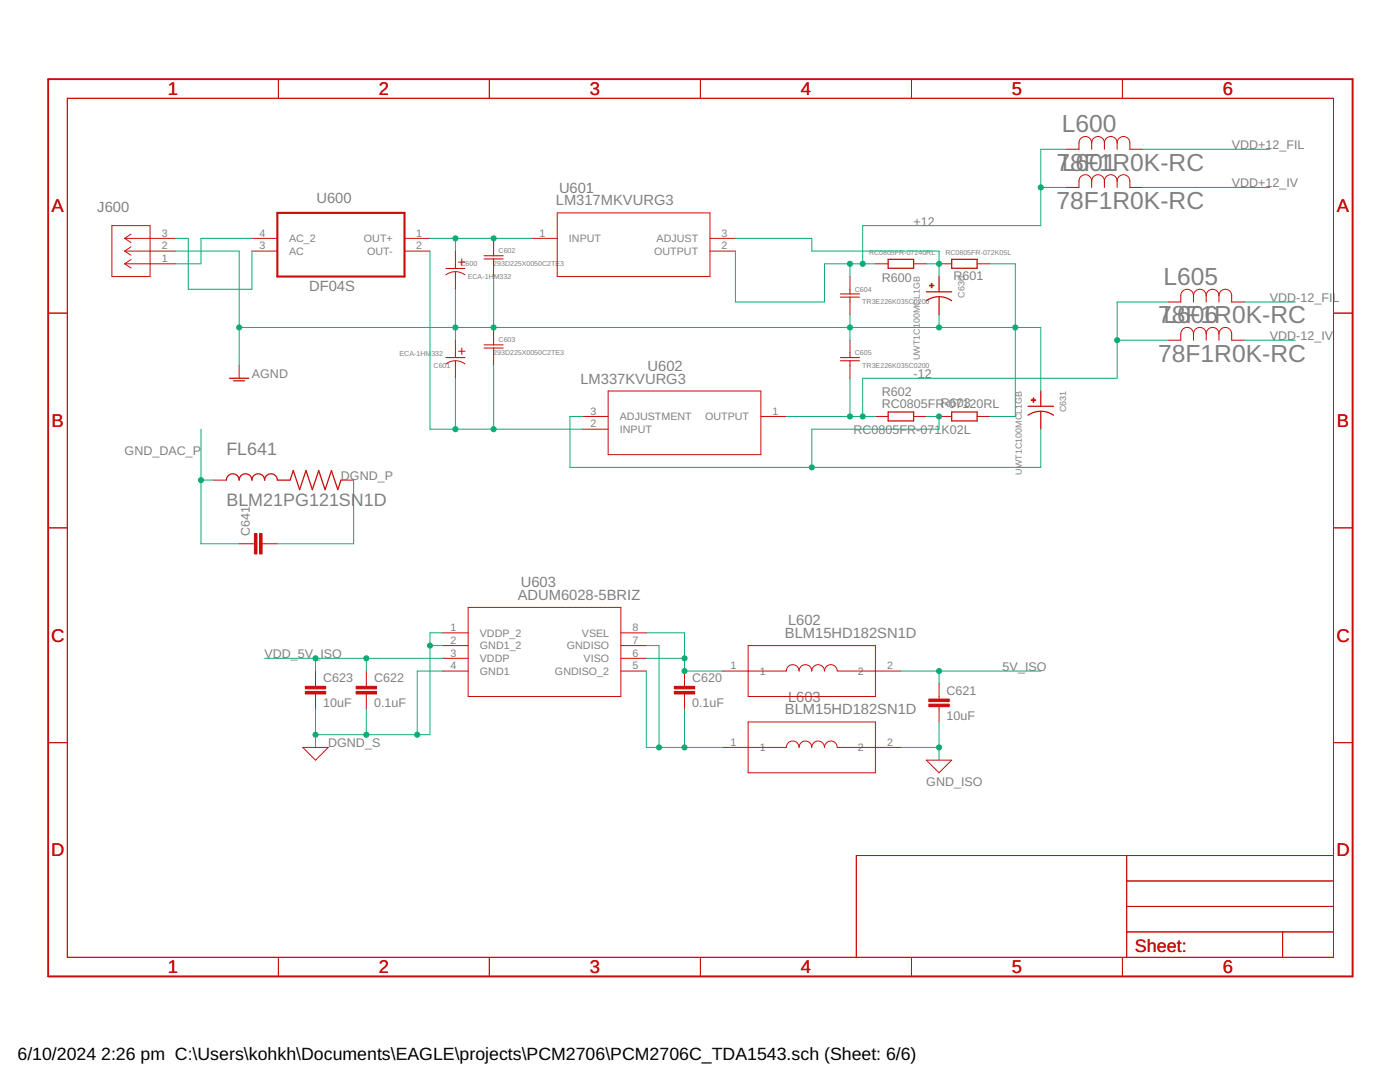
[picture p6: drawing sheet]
<svg xmlns="http://www.w3.org/2000/svg" width="279mm" height="216mm" viewBox="0 0 279 216" stroke-linecap="round" stroke-linejoin="round" font-family="sans-serif">
<g fill="none" stroke="#c90d0c" stroke-width=".2">
<path d="M13.4 19.6h252.7v171.4h-252.7zM55.6 15.8v3.8M97.7 15.8v3.8M139.8 15.8v3.8M181.9 15.8v3.8M224 15.8v3.8M212.8 29.8h2.5M212.8 37.4h2.5M215.3 28.5a1.27 1.27 0 0 1 1.3-1.3 1.27 1.27 0 0 1 1.3 1.3 1.27 1.27 0 0 1 1.2-1.3 1.27 1.27 0 0 1 1.3 1.3 1.27 1.27 0 0 1 1.3-1.3 1.27 1.27 0 0 1 1.2 1.3 1.27 1.27 0 0 1 1.3-1.3 1.27 1.27 0 0 1 1.3 1.3M215.3 36.1a1.27 1.27 0 0 1 1.3-1.2 1.27 1.27 0 0 1 1.3 1.2 1.27 1.27 0 0 1 1.2-1.2 1.27 1.27 0 0 1 1.3 1.2 1.27 1.27 0 0 1 1.3-1.2 1.27 1.27 0 0 1 1.2 1.2 1.27 1.27 0 0 1 1.3-1.2 1.27 1.27 0 0 1 1.3 1.2M225.5 29.8h2.5M225.5 37.4h2.5"/>
<path d="M22.3 45h7.7v10.2h-7.7zM24.9 52.6h10.1M24.9 50.1h10.1M24.9 47.6h10.1M24.9 52.6l1.2 .9M24.9 50.1l1.2 .8M24.9 47.6l1.2 .8M26.1 51.8l-1.2 .8M26.1 49.3l-1.2 .8M26.1 46.7l-1.2 .9M50.3 50.1h5.1M50.3 47.6h5.1"/>
<path d="M80.7 50.1h5.1M80.7 47.6h5.1M89 54.8a3.1 3.1 0 0 1 3.8 0M90.9 50.1v2.5M90.9 55.2v2.5M98.5 47.6v2.5M98.5 52.6v2.6M106.1 47.6h5.1M111.2 42.5h30.5v12.7h-30.5zM141.7 50.1h5.1M141.7 47.6h5.1M169.6 55.2v2.5"/>
<path d="M174.7 52.6h2.5M182.3 52.6h2.6M187.4 52.6h2.5M195 52.6h2.5M235.6 59a1.27 1.27 0 0 1 1.3-1.3 1.27 1.27 0 0 1 1.3 1.3 1.27 1.27 0 0 1 1.3-1.3 1.27 1.27 0 0 1 1.2 1.3 1.27 1.27 0 0 1 1.3-1.3 1.27 1.27 0 0 1 1.3 1.3 1.27 1.27 0 0 1 1.2-1.3 1.27 1.27 0 0 1 1.3 1.3M9.6 62.5h3.8M47.7 72.9v2.6M89 72.6a3.1 3.1 0 0 1 3.8 0M90.9 67.9v2.5M90.9 72.9v2.6M98.5 65.3v2.6M98.5 70.4v2.5"/>
<path d="M121.4 78h30.4v12.7h-30.4zM169.6 60.3v2.5M169.6 67.9v2.5M169.6 72.9v2.6M233.1 60.3h2.5M233.1 67.9h2.5M235.6 66.6a1.27 1.27 0 0 1 1.3-1.3 1.27 1.27 0 0 1 1.3 1.3 1.27 1.27 0 0 1 1.3-1.3 1.27 1.27 0 0 1 1.2 1.3 1.27 1.27 0 0 1 1.3-1.3 1.27 1.27 0 0 1 1.3 1.3 1.27 1.27 0 0 1 1.2-1.3 1.27 1.27 0 0 1 1.3 1.3M245.8 60.3h2.5M245.8 67.9h2.5M266.1 62.5h3.8M42.7 95.8h2.5M68.1 95.8h2.5"/>
<path d="M116.3 83.1h5.1M116.3 85.6h5.1M151.8 83.1h5.1M174.7 83.1h2.5M182.3 83.1h2.6M187.4 83.1h2.5M195 83.1h2.5M9.6 105.3h3.8M47.7 108.5h3.1M52.3 108.5h3.1M266.1 105.3h3.8M63 133.9v3"/>
<path d="M63 138.5v3M73.1 133.9v3M73.1 138.5v3M88.3 126.3h5.1M88.3 128.8h5.1M88.3 131.4h5.1M88.3 133.9h5.1M93.4 121.2h30.5v17.8h-30.5zM123.9 126.3h5.1M123.9 128.8h5.1M123.9 131.4h5.1M123.9 133.9h5.1"/>
<path d="M136.6 133.9v3M136.6 138.5v3M144.2 133.9h12.7a1.27 1.27 0 0 1 1.3-1.3 1.27 1.27 0 0 1 1.3 1.3 1.27 1.27 0 0 1 1.2-1.3 1.27 1.27 0 0 1 1.3 1.3 1.27 1.27 0 0 1 1.3-1.3 1.27 1.27 0 0 1 1.2 1.3 1.27 1.27 0 0 1 1.3-1.3 1.27 1.27 0 0 1 1.3 1.3h12.7M149.3 128.8h25.4v10.2h-25.4zM187.4 136.4v3.1M9.6 148.2h3.8M60.4 149.1h5.1l-2.5 2.6zM144.2 149.1h12.7a1.27 1.27 0 0 1 1.3-1.2 1.27 1.27 0 0 1 1.3 1.2 1.27 1.27 0 0 1 1.2-1.2 1.27 1.27 0 0 1 1.3 1.2 1.27 1.27 0 0 1 1.3-1.2 1.27 1.27 0 0 1 1.2 1.2 1.27 1.27 0 0 1 1.3-1.2 1.27 1.27 0 0 1 1.3 1.2h12.7M149.3 144.1h25.4v10.1h-25.4zM184.9 151.7h5l-2.5 2.5zM187.4 141v3.1M266.1 148.2h3.8"/>
<path d="M224.9 170.7v20.3M224.9 175.8h41.2M266.1 170.7h-95.2v20.3M55.6 191v3.8M97.7 191v3.8M139.8 191v3.8M181.9 191v3.8M224 191v3.8M224.9 185.9h41.2M224.9 180.9h41.2M256 185.9v5.1"/>
</g>
<path d="M9.6 15.8h260.3v179h-260.3z" fill="none" stroke="#c90d0c" stroke-width=".32"/>
<path d="M55.4 42.5h25.3v12.7h-25.3z" fill="none" stroke="#c90d0c" stroke-width=".42"/>
<g fill="none" stroke="#c90d0c" stroke-width=".25">
<path d="M177.2 51.8h5.1v1.7h-5.1zM184.9 58.2h5M187.4 55.2v3M187.4 59.2v3.6M189.9 51.8h5.1v1.7h-5.1zM45.8 75.5h3.8M46.6 76h2.2M184.9 60a4.3 4.3 0 0 1 5 0M207.7 78v3.1M45.2 95.8a1.27 1.27 0 0 1 1.3-1.3 1.27 1.27 0 0 1 1.2 1.3 1.27 1.27 0 0 1 1.3-1.3 1.27 1.27 0 0 1 1.3 1.3 1.27 1.27 0 0 1 1.2-1.3 1.27 1.27 0 0 1 1.3 1.3 1.27 1.27 0 0 1 1.3-1.3 1.27 1.27 0 0 1 1.3 1.3h2.5l.6-1.9 1.3 3.8 1.3-3.8 1.2 3.8 1.3-3.8 1.3 3.8 1.2-3.8 1.3 3.8 .7-1.9M177.2 82.2h5.1v1.8h-5.1zM189.9 82.2h5.1v1.8h-5.1z"/>
<path d="M205.2 82.8a4.5 4.5 0 0 1 5 0M205.2 81.1h5M207.7 82.1v3.5"/>
</g>
<g fill="none" stroke="#c90d0c" stroke-width=".21">
<path d="M215.3 28.5v1.3M215.3 36.1v1.3M217.9 28.5v1.3M217.9 36.1v1.3M220.4 28.5v1.3M220.4 36.1v1.3M222.9 28.5v1.3M222.9 36.1v1.3M225.5 28.5v1.3M225.5 36.1v1.3M89 53.6h3.8M90.9 52.6v1"/>
<path d="M90.9 54.2v1M91.5 52.3h1.3M92.2 51.7v1.2M96.6 51h3.8M96.6 51.7h3.8M98.5 50.1v.9M98.5 51.7v.9M167.7 58.7h3.8M167.7 59.3h3.8M169.6 57.7v1M169.6 59.3v1M235.6 59v1.3"/>
<path d="M238.2 59v1.3M240.7 59v1.3M243.3 59v1.3M245.8 59v1.3M89 71.4h3.8M90.9 70.4v1M90.9 72v.9M91.5 70.1h1.3M92.2 69.4v1.3M96.6 68.8h3.8M96.6 69.4h3.8M98.5 67.9v.9"/>
<path d="M98.5 69.4v1M167.7 71.4h3.8M167.7 72h3.8M169.6 70.4v1M169.6 72v.9M235.6 66.6v1.3M238.2 66.6v1.3M240.7 66.6v1.3M243.3 66.6v1.3M245.8 66.6v1.3"/>
</g>
<g fill="#c90d0c" stroke="#c90d0c" stroke-width=".2">
<path d="M134.6 138h4v.5h-4z"/>
<path d="M134.6 136.9h4v.6h-4z"/>
<path d="M185.4 140.5h4v.5h-4z"/>
<path d="M185.4 139.5h4v.5h-4z"/>
<path d="M71.1 138h4v.5h-4z"/>
<path d="M71.1 136.9h4v.6h-4z"/>
<path d="M60.9 138h4.1v.5h-4.1z"/>
<path d="M60.9 136.9h4.1v.6h-4.1z"/>
<path d="M185.9 56.5h.1v.9h-.1z"/>
<path d="M185.5 56.9h.9v.1h-.9z"/>
<path d="M206.2 79.4h.1v.9h-.1z"/>
<path d="M205.8 79.8h.9v.1h-.9z"/>
<path d="M51.8 106.5h.5v4h-.5z"/>
<path d="M50.8 106.5h.5v4h-.5z"/>
</g>
<g fill="none" stroke="#0dab76" stroke-width=".2">
<path d="M207.7 37.4h5.1M212.8 29.8h-5.1v15.2h-35.5v7.6M228 37.4h25.4M228 29.8h25.4M35 50.1h12.7v22.8M35 47.6h2.6v10.1h12.7v-7.6M50.3 47.6h-10.2v5h-5.1M85.8 47.6h20.3M85.8 50.1v35.5h30.5M90.9 47.6v2.5M90.9 57.7v10.2M98.5 55.2v10.1"/>
<path d="M146.8 47.6h15.2v2.5h25.4v5.1M146.8 50.1v10.2h17.7v-7.7h10.2M169.6 52.6v2.6M184.9 52.6h2.5M197.5 52.6h5.1v30.5h-5.1M47.7 65.3h160v12.7M90.9 75.5v10.1M98.5 72.9v12.7M169.6 62.8v5.1M169.6 75.5v7.6M187.4 62.8v2.5M222.9 67.9h10.2"/>
<path d="M233.1 60.3h-10.2v15.2h-50.7v7.6M248.3 60.3h10.2M248.3 67.9h10.2M40.1 85.6v22.9h7.6M40.1 95.8h2.6M70.6 95.8v12.7h-15.2M116.3 83.1h-2.6v10.2h94v-7.7M156.9 83.1h17.8M184.9 83.1h2.5v2.5h-25.4v7.7M52.8 131.4h35.5M63 131.4v2.5M73.1 131.4v2.5"/>
<path d="M85.8 128.8h2.5M88.3 126.3h-2.5v20.3h-22.8M88.3 133.9h-5v12.7M129 126.3h7.6v7.6h7.6M129 131.4h7.6M129 133.9v15.2h15.2M129 128.8h2.5v20.3M179.8 133.9h27.9M187.4 133.9v2.5M63 141.5v7.6M73.1 141.5v5.1M136.6 141.5v7.6"/>
<path d="M179.8 149.1h7.6M187.4 144.1v7.6"/>
</g>
<g fill="#0dab76" stroke="#0dab76" stroke-width=".2">
<circle cx="47.7" cy="65.3" r=".51"/>
<circle cx="90.9" cy="65.3" r=".51"/>
<circle cx="98.5" cy="65.3" r=".51"/>
<circle cx="202.6" cy="65.3" r=".51"/>
<circle cx="169.6" cy="65.3" r=".51"/>
<circle cx="187.4" cy="65.3" r=".51"/>
<circle cx="90.9" cy="47.6" r=".51"/>
<circle cx="98.5" cy="47.6" r=".51"/>
<circle cx="187.4" cy="52.6" r=".51"/>
<circle cx="90.9" cy="85.6" r=".51"/>
<circle cx="98.5" cy="85.6" r=".51"/>
<circle cx="187.4" cy="83.1" r=".51"/>
<circle cx="162" cy="93.3" r=".51"/>
<circle cx="172.2" cy="52.6" r=".51"/>
<circle cx="207.7" cy="37.4" r=".51"/>
<circle cx="169.6" cy="52.6" r=".51"/>
<circle cx="172.2" cy="83.1" r=".51"/>
<circle cx="169.6" cy="83.1" r=".51"/>
<circle cx="222.9" cy="67.9" r=".51"/>
<circle cx="136.6" cy="133.9" r=".51"/>
<circle cx="136.6" cy="131.4" r=".51"/>
<circle cx="136.6" cy="149.1" r=".51"/>
<circle cx="131.5" cy="149.1" r=".51"/>
<circle cx="187.4" cy="149.1" r=".51"/>
<circle cx="187.4" cy="133.9" r=".51"/>
<circle cx="73.1" cy="131.4" r=".51"/>
<circle cx="63" cy="131.4" r=".51"/>
<circle cx="73.1" cy="146.6" r=".51"/>
<circle cx="83.3" cy="146.6" r=".51"/>
<circle cx="63" cy="146.6" r=".51"/>
<circle cx="85.8" cy="128.8" r=".51"/>
<circle cx="40.1" cy="95.8" r=".51"/>
</g>
<g font-size="4.9" fill="#808080">
<text x="211.9" y="26.4">L600</text>
<text x="210.8" y="34">7L86F011R0K-RC</text>
<text x="210.8" y="41.7">78F1R0K-RC</text>
<text x="232.2" y="56.9">L605</text>
<text x="231.1" y="64.5">7L86F016R0K-RC</text>
<text x="231.1" y="72.1">78F1R0K-RC</text>
</g>
<g font-size="3.7" fill="#c90d0c">
<text x="33.5" y="19">1</text>
<text x="75.6" y="19">2</text>
<text x="117.7" y="19">3</text>
<text x="159.8" y="19">4</text>
<text x="201.9" y="19">5</text>
<text x="244.1" y="19">6</text>
<text x="10.3" y="42.3">A</text>
<text x="266.8" y="42.3">A</text>
<text x="10.3" y="85.2">B</text>
<text x="266.8" y="85.2">B</text>
<text x="10.2" y="128">C</text>
<text x="266.7" y="128">C</text>
<text x="10.2" y="170.9">D</text>
<text x="266.7" y="170.9">D</text>
<text x="33.5" y="194.2">1</text>
<text x="75.6" y="194.2">2</text>
<text x="117.7" y="194.2">3</text>
<text x="159.8" y="194.2">4</text>
<text x="201.9" y="194.2">5</text>
<text x="244.1" y="194.2">6</text>
</g>
<g font-size="3.6" fill="#808080">
<text x="45.2" y="90.7">FL641</text>
<text x="45.2" y="100.9">BLM21PG121SN1D</text>
</g>
<text font-size="3.6" fill="#c90d0c" x="226.5" y="189.9">Sheet:</text>
<g font-size="3.5">
<text x="3.5" y="211.4">6/10/2024</text>
<text x="20.2" y="211.4">2:26 pm C:\Users\kohkh\Documents\EAGLE\projects\PCM2706\PCM2706C_TDA1543.sch (Sheet: 6/6)</text>
</g>
<g font-size="2.9" fill="#808080">
<text x="63.2" y="40.5">U600</text>
<text x="110.9" y="41">LM317MKVURG3</text>
<text x="111.6" y="38.4">U601</text>
<text x="19.4" y="42.2">J600</text>
<text x="61.7" y="58.1">DF04S</text>
<text x="115.8" y="76.5">LM337KVURG3</text>
<text x="129.2" y="74">U602</text>
<text x="103.3" y="119.7">ADUM6028-5BRIZ</text>
<text x="103.9" y="117.2">U603</text>
<text x="157.3" y="124.8">L602</text>
<text x="156.6" y="127.3">BLM15HD182SN1D</text>
<text x="156.6" y="142.6">BLM15HD182SN1D</text>
<text x="157.3" y="140">L603</text>
</g>
<g font-size="2.5" fill="#808080">
<text x="245.8" y="29.8">VDD+12_FIL</text>
<text x="245.8" y="37.4">VDD+12_IV</text>
<text x="182.3" y="45">+12</text>
<text x="176" y="56.2">R600</text>
<text x="190.3" y="55.9">R601</text>
<text x="253.4" y="60.3">VDD-12_FIL</text>
<text x="253.4" y="67.9">VDD-12_IV</text>
<text x="50.3" y="75.5">AGND</text>
<text x="182.3" y="75.5">-12</text>
<text x="176" y="81.3">RC0805FRR-07120RL</text>
<text x="176" y="79.1">R602</text>
<text x="189.6" y="81.3">603</text>
<text x="170.4" y="86.7">RC0805FR-071K02L</text>
<text x="24.9" y="90.7">GND_DAC_P</text>
<text x="68" y="95.8">DGND_P</text>
<text x="49.9" y="107" transform="rotate(-90 49.9 107)">C641</text>
<text x="52.8" y="131.4">VDD_5V_ISO</text>
<text x="64.5" y="136.1">C623</text>
<text x="74.6" y="136.1">C622</text>
<text x="138.1" y="136.1">C620</text>
<text x="200.1" y="133.9">5V_ISO</text>
<text x="64.5" y="141.1">10uF</text>
<text x="74.6" y="141.1">0.1uF</text>
<text x="138.1" y="141.1">0.1uF</text>
<text x="188.9" y="143.7">10uF</text>
<text x="188.9" y="138.6">C621</text>
<text x="65.5" y="149.1">DGND_S</text>
<text x="184.9" y="156.7">GND_ISO</text>
</g>
<g font-size="2.1" fill="#808080">
<text x="32.3" y="47.2">3</text>
<text x="51.8" y="47.2">4</text>
<text x="83.1" y="47.2">1</text>
<text x="107.7" y="47.2">1</text>
<text x="144" y="47.2">3</text>
<text x="32.3" y="52.3">1</text>
<text x="32.3" y="49.7">2</text>
<text x="51.8" y="49.7">3</text>
<text x="57.7" y="48.3">AC_2</text>
<text x="57.7" y="50.9">AC</text>
<text x="72.6" y="48.3">OUT+</text>
<text x="73.3" y="50.9">OUT-</text>
<text x="83.1" y="49.7">2</text>
<text x="113.5" y="48.3">INPUT</text>
<text x="130.5" y="50.9">OUTPUT</text>
<text x="131" y="48.3">ADJUST</text>
<text x="144" y="49.7">2</text>
<text x="117.8" y="82.8">3</text>
<text x="123.7" y="83.9">ADJUSTMENT</text>
<text x="140.7" y="83.9">OUTPUT</text>
<text x="154.2" y="82.8">1</text>
<text x="117.8" y="85.3">2</text>
<text x="123.7" y="86.4">INPUT</text>
<text x="89.9" y="125.9">1</text>
<text x="126.2" y="125.9">8</text>
<text x="89.9" y="128.5">2</text>
<text x="89.9" y="131">3</text>
<text x="95.8" y="127">VDDP_2</text>
<text x="95.8" y="129.6">GND1_2</text>
<text x="113.1" y="129.6">GNDISO</text>
<text x="116.1" y="127">VSEL</text>
<text x="126.2" y="131">6</text>
<text x="126.2" y="128.5">7</text>
<text x="89.9" y="133.5">4</text>
<text x="95.8" y="132.1">VDDP</text>
<text x="95.8" y="134.7">GND1</text>
<text x="110.8" y="134.7">GNDISO_2</text>
<text x="116.5" y="132.1">VISO</text>
<text x="126.2" y="133.5">5</text>
<text x="145.8" y="133.5">1</text>
<text x="151.6" y="134.7">1</text>
<text x="171.2" y="134.7">2</text>
<text x="177" y="133.5">2</text>
<text x="145.8" y="148.8">1</text>
<text x="151.6" y="149.9">1</text>
<text x="171.2" y="149.9">2</text>
<text x="177" y="148.8">2</text>
</g>
<g font-size="1.8" fill="#808080">
<text x="192.5" y="59.5" transform="rotate(-90 192.5 59.5)">C630</text>
<text x="183.6" y="71.9" transform="rotate(-90 183.6 71.9)">UWT1C100MCL1GB</text>
<text x="212.8" y="82.3" transform="rotate(-90 212.8 82.3)">C631</text>
<text x="203.9" y="94.8" transform="rotate(-90 203.9 94.8)">UWT1C100MCL1GB</text>
</g>
<g font-size="1.4" fill="#808080">
<text x="91.9" y="53.1">C600</text>
<text x="98.4" y="53.1">293D225X0050C2TE3</text>
<text x="99.5" y="50.6">C602</text>
<text x="173.4" y="50.9">RC0805FR-07240RL</text>
<text x="188.7" y="50.9">RC0805FR-072K05L</text>
<text x="93.4" y="55.6">ECA-1H</text>
<text x="98.5" y="55.6">M332</text>
<text x="170.6" y="58.2">C604</text>
<text x="172.1" y="60.7">TR3E226K035C0200</text>
<text x="79.7" y="71">ECA-1HM</text>
<text x="86.1" y="71">332</text>
<text x="98.4" y="70.9">293D225X0050C2TE3</text>
<text x="99.5" y="68.3">C603</text>
<text x="170.6" y="70.9">C605</text>
<text x="86.5" y="73.5">C601</text>
<text x="172.1" y="73.4">TR3E226K035C0200</text>
</g>
</svg>
